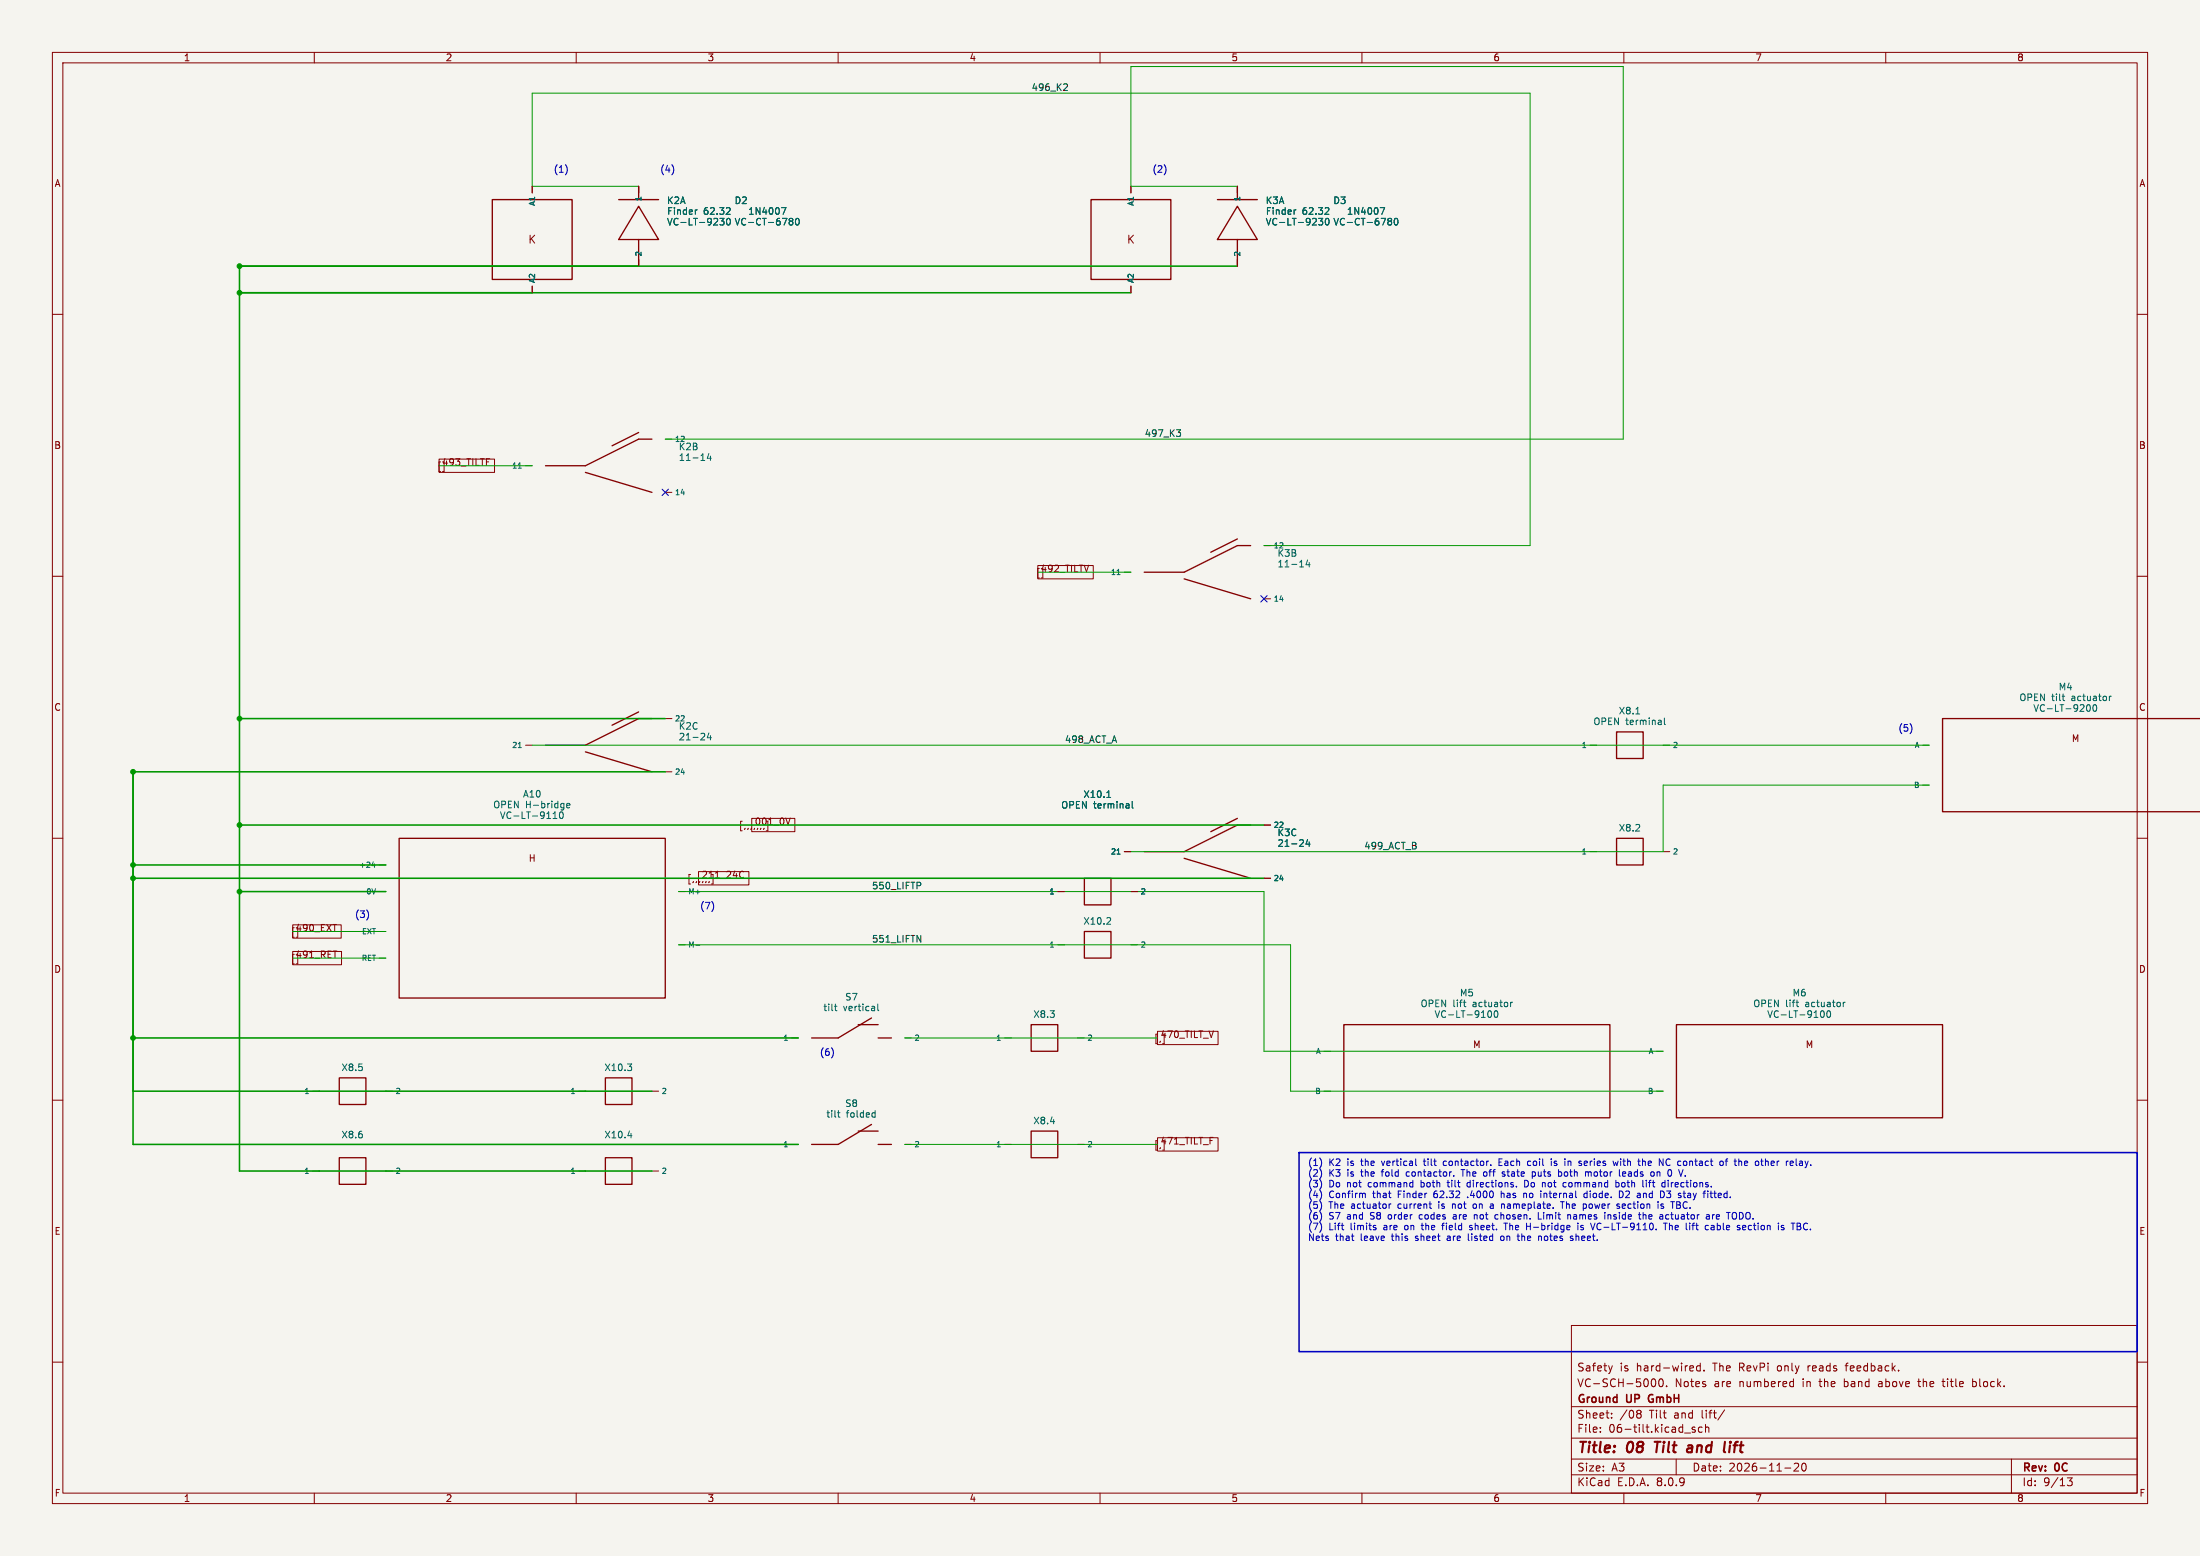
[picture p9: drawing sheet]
<svg xmlns="http://www.w3.org/2000/svg" width="420mm" height="297mm" viewBox="0 0 420 297" stroke-linecap="round" stroke-linejoin="round" font-family="sans-serif">
<path d="M0 0h420v297h-420z" fill="#f5f4ef" stroke="#f5f4ef" stroke-width=".19"/>
<g fill="none" stroke="#840000" stroke-width=".19">
<path d="M10 10h400v277h-400zM12 12h396v273h-396zM60 10v2M110 10v2M160 10v2M210 10v2M260 10v2M310 10v2M360 10v2M101.6 35.6v1.2M121.9 35.6v1.2M215.9 35.6v1.2"/>
<path d="M236.2 35.6v1.2M101.6 54.6v1.3M121.9 49.5v1.3M215.9 54.6v1.3M236.2 49.5v1.3M10 60h2M408 60h2M83.8 87.6h10.6v2.6h-10.6zM100.3 88.9h1.3M127 83.8h1.3M127 94h1.3M10 110h2"/>
<path d="M198.1 107.9h10.6v2.6h-10.6zM214.6 109.2h1.3M241.3 104.1h1.3M241.3 114.3h1.3M408 110h2M127 137.2h1.3M10 160h2M100.3 142.2h1.3M127 147.3h1.3M143.5 156.2h8.2v2.6h-8.2zM146.6 156.8v1.8h-.3M150.9 156.1l-.5 1.3"/>
<path d="M241.3 157.5h1.3M303.5 142.2h1.3M317.5 142.2h1.3M367 142.2h1.3M367 149.9h1.3M408 160h2M55.9 176.5h9.2v2.6h-9.2zM72.4 170.2h1.3M72.4 177.8h1.3M72.4 165.1h1.3M129.5 170.2h1.3M133.3 166.4h9.7v2.5h-9.7z"/>
<path d="M136.1 166.9v1.8h-.3M141.4 166.4h.6M142 167.4l-.6 .1M201.9 170.2h1.3M214.6 162.6h1.3M215.9 170.2h1.3M241.3 167.6h1.3M303.5 162.6h1.3M317.5 162.6h1.3M55.9 181.6h9.3v2.6h-9.3zM72.4 182.9h1.3M129.5 180.3h1.3"/>
<path d="M151.1 198.1h1.3M172.7 198.1h1.3M191.8 198.1h1.2M201.9 180.3h1.3M205.7 198.1h1.3M215.9 180.3h1.3M221 196.8h11.5v2.6h-11.5zM222.2 197.4v1.8h-.3M10 210h2M59.7 208.3h1.3M73.7 208.3h1.2M110.5 208.3h1.3"/>
<path d="M124.5 208.3h1.2M151.1 218.4h1.3M172.7 218.4h1.3M191.8 218.4h1.2M205.7 218.4h1.3M221 217.2h11.5v2.5h-11.5zM222.2 217.7v1.8h-.3M252.7 208.3h1.3M252.7 200.7h1.3M316.2 208.3h1.3M316.2 200.7h1.3M408 210h2"/>
<path d="M59.7 223.5h1.3M73.7 223.5h1.2M110.5 223.5h1.3M124.5 223.5h1.2M300 253h108v32h-108zM10 260h2M300 278.5h108M300 274.5h108M300 268.5h108M305.5 273.2v.2M305.5 272.5v.1M307.7 270.5v.2"/>
<path d="M307.7 269.8v.1M307.8 260.7l-.4 1M312.7 269.2l.5 .1 .1 .2-.3 .3M312.7 269.8h.3M313 269.8l.2 .2 .1 .4-.1 .2-.5 .1M315.4 263.3l.2-.1a.8 .8 0 0 1 .5 .7 .8 .8 0 0 1-.5 .8l-.2-.1M316.8 263.3l.2-.1a.8 .8 0 0 1 .5 .7 .8 .8 0 0 1-.5 .8l-.2-.2-.1-.4zM318.2 264.5v.2M320 278.5v3M321.6 273.5h1.1M323.6 272.5l-.4-.1-.2 .2 .1 .2 .5 .2v.3h-.6M324.6 260.2v1.5"/>
<path d="M324.6 260.8l-.4-.1-.3 .3 .1 .6h.6M324.9 272.5l-.4-.1-.3 .3 .2 .6h.5M325.3 261.5v.2M325.6 272.5l.2-.1 .4 .1v.9M325.6 271.9v1.5M329.2 269.1l-1.3 1.9M341.9 263.7l.5 .1M342.4 264.6l-.5 .1M342.4 263.2v1.5M342.5 279.4l.6-.1 .2 .1 .1 .3-1 1.1h1M344.1 279.4l.2-.1a.8 .8 0 0 1 .5 .7 .8 .8 0 0 1-.5 .8l-.2-.2-.2-.4zM352.2 260.7h.6"/>
<path d="M358.7 264.2v.4M366.1 263.7h.6M366.3 263.2v1.3l.2 .2M370.7 263.7h.6M370.9 263.2v1.3l.4 .2M376.6 264.6h.6M376.6 263.8h.6M376.6 263.2v1.5M384 278.5v6.5M408 260h2M60 285v2M110 285v2"/>
<path d="M160 285v2M210 285v2M260 285v2M300 281.5h108M310 285v2M340.7 280.2h1.2M360 285v2M394.7 282.1h.9l-.5 .6 .4 .1v.6l-.2 .2-.6-.1"/>
</g>
<path d="M315.9 275.2h1.1M316.4 275.2l-.2 2M322.1 277.1h.9M322.3 276h.7M323.1 276.3l-.7 .1-.3 .3M330.3 275.9l-.2 1.3M330.3 275.2v.2" fill="none" stroke="#840000" stroke-width=".4"/>
<path d="M314.8 266.4l-.1 .4 .1 .7" fill="none" stroke="#840000" stroke-width=".3"/>
<g fill="none" stroke="#840000" stroke-width=".25">
<path d="M94 38.1h15.2v15.2h-15.2zM118.1 38.1h7.6M121.9 39.4l3.8 6.3h-7.6zM121.9 35.6v2.5M208.3 38.1h15.2v15.2h-15.2zM232.4 38.1h7.6M236.2 39.4l3.8 6.3h-7.6zM236.2 35.6v2.5M121.9 45.7v5.1M236.2 45.7v5.1M111.8 90.2l12.7 3.8M121.9 82.6l-5.1 2.5"/>
<path d="M124.5 83.8h-2.6l-10.1 5.1h-7.7M226.1 110.5l12.7 3.8M236.2 102.9l-5.1 2.5M238.8 104.1h-2.6l-10.1 5.1h-7.7M121.9 135.9l-5.1 2.5M124.5 137.2h-2.6l-10.1 5h-7.7M308.6 139.7h5.1v5.1h-5.1zM420 137.2h-49.2v17.7h49.2M111.8 143.5l12.7 3.8M236.2 156.2l-5.1 2.6M238.8 157.5h-2.6l-10.1 5.1h-7.7M76.2 160h50.8v30.5h-50.8z"/>
<path d="M207 167.6h5.1v5.1h-5.1zM207 177.8h5.1v5.1h-5.1zM226.1 163.8l12.7 3.8M308.6 160h5.1v5.1h-5.1zM163.8 195.6h3.8M166.4 194.3l-6.4 3.8h-5.1M167.6 198.1h2.6M196.8 195.6h5.1v5.1h-5.1zM256.5 195.6h50.8v17.8h-50.8zM320 195.6h50.8v17.8h-50.8zM64.8 205.7h5v5.1h-5zM115.6 205.7h5v5.1h-5z"/>
<path d="M163.8 215.9h3.8M166.4 214.6l-6.4 3.8h-5.1M167.6 218.4h2.6M196.8 215.9h5.1v5.1h-5.1zM64.8 221h5v5.1h-5zM115.6 221h5v5.1h-5z"/>
</g>
<g fill="none" stroke="#006464" stroke-width=".19">
<path d="M127.7 39.6v1.3M131.1 39.6v1.3M135 39.6l-.3 .1a.86 .86 0 0 0 0 1.2l.4-.1 .1-.4-.3-.3h-.2l-.3 .3M135.6 39.8l.5-.2 .3 .4-.8 .9h.8M137.4 39.6h.8l-.4 .5 .3 .1v.6l-.2 .1-.5-.1M138.7 39.8l.5-.2 .2 .4-.8 .9h.8M143.1 40l.3-.4v1.3M145.1 39.6v1.3l-.7-1.3v1.3M145.9 39.6l-.3 .9h.8M147 39.7l.1-.1a.68 .68 0 0 1 .5 .7 .68 .68 0 0 1-.5 .6 .84 .84 0 0 1-.1-1.2zM148.2 39.8l.1-.2a.68 .68 0 0 1 .5 .7 .68 .68 0 0 1-.5 .6l-.3-.5zM149.2 39.6h.8l-.5 1.3"/>
<path d="M242 39.6v1.3M245.4 39.6v1.3M249.3 39.6l-.3 .1a.86 .86 0 0 0 0 1.2l.4-.1 .1-.4-.3-.3h-.2l-.3 .3M249.9 39.8l.5-.2 .3 .4-.8 .9h.8M251.7 39.6h.8l-.4 .5 .3 .1v.6l-.2 .1-.5-.1M253 39.8l.5-.2 .2 .4-.8 .9h.8M257.4 40l.3-.4v1.3M259.4 39.6v1.3l-.7-1.3v1.3M260.2 39.6l-.3 .9h.8M261.3 39.8l.1-.2a.68 .68 0 0 1 .5 .7 .68 .68 0 0 1-.5 .6l-.3-.5zM262.5 39.8l.1-.2a.68 .68 0 0 1 .5 .7 .68 .68 0 0 1-.5 .6l-.3-.5zM263.5 39.6h.8l-.5 1.3"/>
<path d="M127.5 41.7l.4 1.2 .4-1.2M127.7 40.2h.4M128.8 40.1v.8M129.4 40.2l.1-.1h.3l.1 .8M129.4 40.1v.8M129.4 41.8a.6 .6 0 0 0-.8 .4 .6 .6 0 0 0 .6 .7l.2-.1M130 42.5h1M131.1 40.1h-.4l-.3 .2 .2 .5h.5M131.6 41.7v1.2h.6M131.6 40.5l.6-.1-.1-.3h-.3l-.2 .1 .1 .6h.4M132.4 41.7h.7M132.7 40.1v.8"/>
<path d="M132.8 41.7v1.2M133.1 40.1l-.4 .2M133.6 42.5h.9M135.8 42.2l-.2 .3-.4-.1-.1-.2v-.3l.2-.2h.3l.2 .2a.84 .84 0 0 1-.4 1h-.2M136.3 41.8l.5-.1 .2 .3-.8 .9h.8M136.9 40.8v.1M137.4 41.7h.8l-.4 .5 .4 .1v.5l-.2 .1-.6-.1M138.8 41.8l.2-.1a.68 .68 0 0 1 .4 .6 .68 .68 0 0 1-.4 .6l-.3-.4zM140.4 41.7l.4 1.2 .4-1.2M142.4 41.8a.6 .6 0 0 0-.9 .4 .6 .6 0 0 0 .6 .7l.3-.1M142.9 42.5h1M143.1 40.9h.7"/>
<path d="M145.2 41.8a.6 .6 0 0 0-.8 .4 .6 .6 0 0 0 .6 .7l.2-.1M145.6 41.7h.7M145.9 41.7v1.2M146.2 40.1v.8M146.7 42.5h1M148.8 41.7h-.3a.86 .86 0 0 0 0 1.2l.4-.1v-.4l-.2-.2h-.2l-.3 .2M149.4 41.7h.8l-.5 1.2M150.9 42.2l-.3 .3 .1 .3 .2 .1h.3l.2-.2v-.2l-.3-.3M150.9 42.2l-.3-.2 .3-.3h.2l.3 .2-.3 .3M150.9 42.2h.2M152 41.7h.2a.68 .68 0 0 1 .4 .6 .68 .68 0 0 1-.4 .6 .84 .84 0 0 1-.2-1.2zM241.8 41.7l.4 1.2 .4-1.2"/>
<path d="M242 40.2h.4M243.1 40.1v.8M243.7 40.1v.8M243.7 40.2l.1-.1h.3l.1 .8M243.7 41.8a.6 .6 0 0 0-.8 .4 .6 .6 0 0 0 .6 .7l.2-.1M244.3 42.5h1M245.4 40.1h-.4l-.3 .2 .2 .5h.5M245.9 41.7v1.2h.6M245.9 40.5l.6-.1-.1-.3h-.3l-.2 .1 .1 .6h.4M246.7 41.7h.7M247 40.1v.8M247.1 41.7v1.2"/>
<path d="M247.4 40.1l-.4 .2M247.9 42.5h.9M250.1 42.2l-.2 .3h-.3l-.2-.3v-.3l.2-.2h.3l.2 .2a.84 .84 0 0 1-.4 1h-.2M250.6 41.8l.5-.1 .2 .3-.8 .9h.8M251.2 40.8v.1M251.7 41.7h.8l-.4 .5 .4 .1v.5l-.2 .1-.6-.1M253.1 41.8l.2-.1a.68 .68 0 0 1 .4 .6 .68 .68 0 0 1-.4 .6l-.3-.4zM254.7 41.7l.4 1.2 .4-1.2M256.7 41.8a.6 .6 0 0 0-.9 .4 .6 .6 0 0 0 .6 .7l.3-.1M257.2 42.5h1M257.4 40.9h.7M259.5 41.8a.6 .6 0 0 0-.8 .4 .6 .6 0 0 0 .6 .7l.2-.1"/>
<path d="M259.9 41.7h.7M260.2 41.7v1.2M260.5 40.1v.8M261 42.5h1M263.1 41.7h-.3a.86 .86 0 0 0 0 1.2l.4-.1v-.4l-.2-.2h-.2l-.3 .2M263.7 41.7h.8l-.5 1.2M265.2 42.2l-.3 .3 .1 .3 .2 .1h.3l.2-.2v-.2l-.3-.3M265.2 42.2l-.3-.2 .3-.3h.2l.3 .2-.3 .3M265.2 42.2h.2M266.3 41.8l.2-.1a.68 .68 0 0 1 .4 .6 .68 .68 0 0 1-.4 .6l-.3-.4zM98.9 89.4h.6M135.3 86.6l-.3 .9h.8"/>
<path d="M135.6 87v.9M213.2 109.7h.6M249.6 106.9l-.3 .9h.8M249.9 107.4v.8M135.3 139.9l-.3 .9h.8M312.3 136.3h.7M317.1 137.5v.8M317.1 138.3h-.1M317.1 137.8h-.1M317.7 137v1.1l.2 .2M385.8 133.3v-.4a.42 .42 0 0 1 .4-.5 .42 .42 0 0 1 .4 .5v.4M387.1 133.1h.6l.2-.2-.1-.3-.7-.1v1.2"/>
<path d="M388.3 134.5l.4 1.3 .4-1.3M388.4 133.1h.4M389 132.5h-.6v1.2h.6M390.3 132.5v1.2l-.7-1.2v1.2M390.3 134.6a.6 .6 0 0 0-.8 .5 .6 .6 0 0 0 .5 .7l.3-.1M390.8 135.3h1M391.7 132.9h.5M391.9 132.5v1.1l.3 .1M392.4 134.5v1.3h.6M392.6 132.9v.8M393.2 132.5v1.1l.2 .1M393.3 134.5h.7"/>
<path d="M393.6 134.5v1.3M393.7 132.9h.5M393.9 132.5v1.1l.3 .1M394.4 135.3h1M395.5 132.9h.5l.1 .8M396.1 133.2l-.4 .1-.2 .1 .2 .3h.4M396.6 135.1l-.2 .2-.4-.1-.1-.1v-.3l.3-.3h.2l.2 .3a.84 .84 0 0 1-.3 1h-.3M397.1 134.6l.5-.1 .2 .4-.7 .9h.7M397.2 132.9h-.3l-.3 .2 .2 .6h.4M397.6 132.9h.5M397.8 132.5v1.1l.3 .1M398.5 132.9l.1 .8h.3l.2-.1"/>
<path d="M398.5 134.6l.1-.1a.68 .68 0 0 1 .5 .6 .68 .68 0 0 1-.5 .7 .84 .84 0 0 1-.1-1.2zM399.1 132.9v.8M399.7 132.9h.4l.1 .8M399.7 134.6l.1-.1a.68 .68 0 0 1 .5 .6 .68 .68 0 0 1-.5 .7l-.3-.5zM400.2 133.2l-.4 .1-.2 .1 .2 .3h.4M400.6 132.9h.5M400.8 132.5v1.1l.3 .1M401.5 133l.2-.1 .4 .1v.5l-.1 .2h-.3l-.2-.1zM402.7 132.9v.8M403 132.9l-.3 .2M94.6 153l.1-.1a.43 .43 0 0 1 .5 .4v.5a.42 .42 0 0 1-.4 .4 .42 .42 0 0 1-.4-.4zM95.6 155l.4 1.2 .4-1.2"/>
<path d="M95.8 153.6l.6-.1 .1-.2v-.3l-.7-.1v1.3M97.1 153.5h.4M97.5 155.1a.6 .6 0 0 0-.8 .4 .6 .6 0 0 0 .6 .7l.2-.1M97.7 152.9h-.6v1.3h.6M98.1 155.8h1M98.9 152.9v1.3l-.7-1.3v1.3M98.9 142.7h.6M99.7 155v1.2h.6M100.5 153.5h.7M100.5 152.9v1.3M100.5 155h.7M100.9 155v1.2"/>
<path d="M101.2 152.9v1.3M101.7 155.8h.9M101.8 153.7h1M103.4 153.4l.4-.1 .2 .3-.1 .5h-.5M103.4 152.9v1.3M103.9 155.5l-.2 .3-.4-.1-.1-.2v-.3l.2-.2h.3l.2 .2a.84 .84 0 0 1-.4 1h-.2M104.4 156.2h.7M104.4 155.3l.3-.3v1.2M104.6 153.3v.9M104.9 153.3l-.3 .3M105.3 152.9v.1M105.3 153.3v.9"/>
<path d="M105.6 156.2h.7M105.6 155.3l.4-.3v1.2M106.5 153.4l-.4-.1-.2 .3 .1 .5h.5M106.5 152.9v1.3M106.9 155.1l.2-.1a.68 .68 0 0 1 .4 .6 .68 .68 0 0 1-.4 .6l-.3-.4zM107.6 153.4l-.3-.1-.3 .3 .2 .5h.4M107.6 153.3v1.1l-.2 .2h-.3M108.2 153.8l.6-.2-.1-.2-.3-.1-.2 .2 .1 .6h.4M135.6 140.4v.8M211.3 152.2h.7M211.5 151.1l.2-.2v1.3M215.5 153.5v.8"/>
<path d="M215.5 154.2l-.1 .1M215.5 153.7l-.1 .1M216.1 153v1.1l.2 .2M71 165.2h.6M71.5 164.9v.7M211.8 175.1l.2 .3v.3l-.8 .7h.8M213.2 163h.6M249.6 160.2l-.3 .9h.8M249.9 160.7v.9M132.8 180.4h.8M159.3 192.1h.5M159.5 191.7v1l.3 .2"/>
<path d="M167.6 191.7v1l.2 .2M271.4 191.7v-.4a.42 .42 0 0 1 .5-.4 .42 .42 0 0 1 .4 .4v.4M272.8 191.5h.6l.2-.2-.1-.3-.7-.1v1.3M274 192.9l.4 1.3 .4-1.3M274.1 191.5h.4M274.7 190.9h-.6v1.3h.6M276 193a.6 .6 0 0 0-.9 .5 .6 .6 0 0 0 .6 .7l.3-.1M276 190.9v1.3l-.7-1.3v1.3M276.5 193.7h1M277.6 190.9v1.1l.1 .2M278.1 192.9v1.3h.6M278.2 191.3v.9"/>
<path d="M278.6 191.3h.5M278.9 190.9l-.1 1.3M278.9 192.9h.8M279.3 192.9v1.3M279.4 191.3h.4M279.5 190.9v1.1l.3 .2M280.1 193.7h1M281.2 191.4h.5l.1 .8M281.8 191.6l-.4 .1-.2 .2 .2 .3 .4-.1M282.3 193.5l-.2 .2h-.3l-.2-.2v-.3l.2-.3h.3l.2 .3a.84 .84 0 0 1-.3 1h-.3M282.8 194.2h.7M282.8 193.3l.4-.4v1.3"/>
<path d="M282.9 191.4l-.3-.1-.3 .2 .1 .6h.5M283.3 191.3h.5M283.5 190.9v1.1l.3 .2M284.1 193l.2-.1a.68 .68 0 0 1 .5 .7 .68 .68 0 0 1-.5 .6l-.3-.5zM284.2 191.3l.1 .8 .3 .1 .1-.2M284.7 191.3v.9M285.4 191.4h.4l.1 .8M285.4 193l.1-.1a.68 .68 0 0 1 .5 .7 .68 .68 0 0 1-.5 .6l-.3-.5zM285.9 191.6l-.4 .1-.2 .2 .2 .3 .4-.1M286.3 191.3h.5M286.5 190.9v1.1l.3 .2M287.2 191.4l.2-.1 .4 .1v.5l-.1 .2-.3 .1-.2-.2z"/>
<path d="M288.4 191.3v.9M288.7 191.3l-.3 .2M335 191.7v-.4a.42 .42 0 0 1 .4-.4 .42 .42 0 0 1 .4 .4v.4M336.3 191.5h.6l.2-.2-.1-.3-.7-.1v1.3M337.5 192.9l.4 1.3 .4-1.3M337.6 191.5h.4M338.2 190.9h-.6v1.3h.6M339.5 193a.6 .6 0 0 0-.8 .5 .6 .6 0 0 0 .5 .7l.3-.1M339.5 190.9v1.3l-.7-1.3v1.3M340 193.7h1M341.1 190.9v1.1l.1 .2M341.6 192.9v1.3h.6"/>
<path d="M341.7 191.3v.9M342.1 191.3h.5M342.4 190.9l-.1 1.3M342.5 192.9h.7M342.8 192.9v1.3M342.9 191.3h.5M343.1 190.9v1.1l.3 .2M343.6 193.7h1M344.7 191.4h.5l.1 .8M345.3 191.6l-.4 .1-.2 .2 .2 .3 .4-.1M345.8 193.5l-.2 .2h-.4l-.1-.2v-.3l.3-.3h.2l.2 .3a.84 .84 0 0 1-.3 1h-.3M346.3 194.2h.7"/>
<path d="M346.3 193.3l.4-.4v1.3M346.4 191.4l-.3-.1-.3 .2 .2 .6h.4M346.8 191.3h.5M347 190.9v1.1l.3 .2M347.7 191.3l.1 .8 .3 .1 .2-.2M347.7 193l.1-.1a.68 .68 0 0 1 .5 .7 .68 .68 0 0 1-.5 .6 .84 .84 0 0 1-.1-1.2zM348.3 191.3v.9M348.9 191.4h.4l.1 .8M348.9 193l.1-.1a.68 .68 0 0 1 .5 .7 .68 .68 0 0 1-.5 .6l-.3-.5zM349.4 191.6l-.4 .1-.2 .2 .2 .3 .4-.1M349.8 191.3h.5M350 190.9v1.1l.3 .2"/>
<path d="M350.7 191.4l.2-.1 .4 .1v.5l-.1 .2-.3 .1-.2-.2zM351.9 191.3v.9M352.2 191.3l-.3 .2M119.8 203.1h.8l-.4 .5M119.9 216.8h.7M120.3 203.6l.3 .2v.3l-.3 .3M159.9 212.4h.5M160.1 212v1.1l.3 .1M166.7 212.4l.4 .1M167.1 213.2h-.4M167.1 212v1.2"/>
</g>
<path d="M203.2 16l.5 .1 .1 .3-.8 .9h.8M224.6 82h.8l-.4 .5 .3 .1 .1 .5-.3 .2h-.3M175.1 178.6l.7 1.2v-1.2M175.5 168.4l.3 .2-.1 .3-.2 .2" fill="none" stroke="#0f0f0f" stroke-width=".19"/>
<g fill="none" stroke="#0000c2" stroke-width=".19">
<path d="M108.2 32v.8M128.6 32v.8M222.5 32v.8M364.9 138.7v.8M70.3 174.2v.9M136.2 172.6v.8M159 200.5v.9M252.2 221.6v.8M252.2 223.6v.9M252.2 225.7v.8M252.2 227.7v.8M252.2 229.7v.9"/>
<path d="M252.2 231.8v.8M252.2 233.8v.9M260.3 227.8l.3 .1v.7M262.3 234.3l.3 .1 .1 .2-.4 .1M262.3 233.9l.3 .1M265.2 229.8v.9M265.5 229.8l-.3 .2M268.7 223.7l-.3 .2v.4l.3 .2M270.3 222.4l.1 .1M271.2 231.8l-.3 .3v.4l.3 .2M271.3 233.9h.5M271.5 233.5v1.2"/>
<path d="M271.7 221.6h.5M271.9 221.2l.1 1.2M272.8 229.8h.5M273.2 230.7h.1M275.2 233.9h.5M275.4 233.7v1M276 221.6l-.4 .1-.1 .2 .1 .5 .4 .1M276.2 225.7h.5M276.4 225.3l.1 1.2M276.4 235.9l-.1 .1M276.4 236.3l-.2 .2 .2 .3M277.3 229.8v.9"/>
<path d="M277.5 229.8l-.2 .1M277.5 224.4v.1M277.8 231.8l-.3 .1M277.9 232.2h-.3l-.2 .2 .1 .2 .4 .1M279.3 223.2v1.3M280.2 228.5v.1M280.3 235.5v1.1l.2 .2M280.5 225.7l-.3 .1-.1 .2v.4l.4 .2M281 234l-.3-.1-.2 .2 .6 .4M281.1 234.6l-.2 .1h-.4M281.4 232l.4-.2 .2 .2M281.4 231.8v.9"/>
<path d="M281.6 229.8l-.3 .1-.1 .1 .1 .5 .3 .2M283.4 223.7h.3M283.7 224.5h-.3M284.5 229.9h.5M284.5 230.6h.6M284.6 222.4v.1M285.1 230.1l-.6 .1M285.5 231.9h.5M285.5 232.6h.5M286.2 221.8h.4M286.6 227.3v1.3M286.8 221.2h-.6v1.3h.6"/>
<path d="M286.8 223.7h.5M286.8 224l.5 .2v.1l-.2 .2h-.3M287 227.8l-.4 .1M287 229.8l.2 .2v.7M287 236l-.3-.1-.2 .3v.5l.2 .1 .3-.1M287.4 233.5v1.2M289.5 226.4v.2M289.6 235.9h.5M289.8 235.5v1.1M290 236.8h.1M290.9 227.9l.3-.1 .2 .1M290.9 227.8v.8"/>
<path d="M291.1 225.3v1.3l.6-.2M291.4 234.1h.8M291.7 222.4l.2 .1 .3-.1M292.2 233.5v1.2M292.2 221.7l-.3-.1-.2 .1M292.5 223.7h.4l.2 .2-.1 .6h-.5M292.5 223.7v1.2M293.7 231.4v1.3h.6M294.3 236.1v.7M294.8 227.8v.8M294.9 227.8l-.1 .1M295 225.9v.7"/>
<path d="M296.1 221.2v.1M296.1 221.6v.9M296.7 222.4h.5M297.2 221.7l-.3-.1-.2 .2 .1 .2 .4 .1M297.7 223.7h.3l.1 .2v.5l-.4 .1M298.3 229.4v1.3M298.6 225.7l.4 .1M298.7 223.8v.6M299 226.5l-.4 .1M299.4 231.9h.4v.8M299.4 221.7l.3-.1 .2 .2M300 236.4h.3v.2l-.4 .2"/>
<path d="M300.1 235.9l.2 .1M300.4 232.3v.3M300.9 235.5v1.3M300.9 236v.1M301.2 233.9v.8M302.3 234l-.3-.1-.2 .2v.2l.5 .1v.3h-.5M302.9 221.6l-.5 .2 .1 .6 .4 .1M303 227.8h-.4l-.2 .2 .1 .5h.5M303 227.3v1.3M303 223.7l.2 .2M303 221.9l-.6 .1M303.2 223.9l.2-.2h.3l.1 .8"/>
<path d="M303.2 223.9v.6M303.4 229.9v.6M305 233.7l-.1 .5 .2 .5M307 231.8v.9M307.5 232v.7M308.5 225.8l.3-.1 .3 .3-.1 .5h-.5M308.5 225.3v1.3M308.9 221.6l-.2 .9-.3-.6M309.4 221.2v.1M309.4 221.6v.9M309.6 225.8v.6M309.6 227.4l-.5-.1v1.3a.66 .66 0 0 0 .7-.3 .66 .66 0 0 0 0-.8"/>
<path d="M309.8 224.1l.6-.1-.1-.3h-.4l-.1 .2v.6h.5M310.1 229.8l-.4 .2 .1 .6 .3 .1M310.3 230.1l-.6 .1M311 227.9l-.7 .7h.8M313.7 232l.2-.2 .3 .1v.8M313.7 231.4v1.3M313.7 227.8v.8M313.7 221.6l.4 .2v.7M313.9 227.8l-.2 .1M314.3 225.7v.9M314.7 225.7h.5M314.9 225.5v1.1"/>
<path d="M316.3 223.8l.4-.1 .2 .2M316.3 223.7v.8M317.6 229.9l-.3-.1-.2 .2v.2l.5 .1v.3h-.5M317.6 233.5h.7M317.7 225.7l.2 .1M317.9 225.3v1.3M317.9 226.5l-.2 .1M317.9 233.5v1.2M318 232.5l.2 .2 .4-.1M318 221.9l.3 .5h.5M318.2 228.5l.5 .1M318.2 227.3h.7l-.4 .5h.2"/>
<path d="M318.5 225.7v.9M318.6 231.9l-.4-.1-.2 .3M318.7 233.5v1.2M318.8 221.3h-.5l-.3 .4M318.8 223.2l-.3 .2M319.2 234l-.3-.1-.2 .1M320.1 230h.4M320.5 230l.3 .2M320.8 229.6l-.3 .4M320.8 230.4l-.2 .3h-.5M323 233.9h.5M325.9 231.8l.4 .1v.8"/>
<path d="M326.3 232.6l-.4 .1M326.3 232.2h-.4M326.4 227.8h.5M326.6 227.3v1.1l.3 .2M326.7 234h.5v.7M326.9 231.8v.9M327.2 234.2l-.4 .1-.2 .1 .2 .3h.4M327.3 231.8l-.4 .3M327.7 231.9v.7M328.3 232.2l-.6 .1M329.3 221.6h.5M329.6 231.4h.7"/>
<path d="M329.8 221.2l-.3 .2v1.1M330 231.4v1.3M330.7 231.6l.3-.2a.43 .43 0 0 1 .5 .4v.7l-.3 .2M332.7 234.7h.5M332.7 234l.4-.1 .2 .3-.6 .1M333.2 221.6l.4 .1v.2l-.6 .1M333.6 222.4l-.4 .1M333.8 234v.6M337.2 221.6l.4 .2v.7M340.4 234.3l.2 .2-.2 .2M340.4 233.9l.1 .1M343 222.4l.1 .1"/>
<path d="M343.6 221.7h.4M344.1 221.9l-.4 .1-.2 .2 .2 .3 .4-.1M344.7 233.5a.68 .68 0 0 0-.4 .6 .68 .68 0 0 0 .4 .6"/>
</g>
<path d="M248 220h160v38h-160z" fill="none" stroke="#0000c2" stroke-width=".3"/>
<path d="M45.7 55.9h170.2M236.2 50.8h-190.5v172.7h78.8M45.7 137.2h81.3M45.7 157.5h195.6M127 147.3h-101.6v71.1h127M25.4 165.1h48.3M25.4 167.6h215.9M45.7 170.2h28M25.4 198.1h127M25.4 208.3h99.1" fill="none" stroke="#009600" stroke-width=".3"/>
<path d="M121.9 35.6h-20.3v-17.8h190.5v86.3h-50.8M236.2 35.6h-20.3v-22.9h94v71.1h-182.9M83.8 88.9h17.8M198.1 109.2h17.8M101.6 142.2h266.7M368.3 149.9h-50.8v12.7h-101.6M55.9 177.8h17.8M129.5 170.2h111.8v30.5h76.2M55.9 182.9h17.8M129.5 180.3h116.9v28h71.1M172.7 198.1h48.3M172.7 218.4h48.3" fill="none" stroke="#009600" stroke-width=".19"/>
<path d="M126.4 93.4l1.2 1.2M127.6 93.4l-1.2 1.2M240.7 113.7l1.2 1.2M241.9 113.7l-1.2 1.2" fill="none" stroke="#000084" stroke-width=".19"/>
<g fill="#009600" stroke="#009600" stroke-width=".19">
<circle cx="45.7" cy="50.8" r=".46"/>
<circle cx="45.7" cy="55.9" r=".46"/>
<circle cx="25.4" cy="198.1" r=".46"/>
<circle cx="45.7" cy="170.2" r=".46"/>
<circle cx="45.7" cy="157.5" r=".46"/>
<circle cx="45.7" cy="137.2" r=".46"/>
<circle cx="25.4" cy="147.3" r=".46"/>
<circle cx="25.4" cy="167.6" r=".46"/>
<circle cx="25.4" cy="165.1" r=".46"/>
</g>
<g font-size="2.8" fill="#840000">
<text x="301" y="277.9">Title:</text>
<text x="310.6" y="277.9">08</text>
<text x="316.8" y="277.9">Tilt</text>
<text x="323.8" y="277.9">and</text>
<text x="331.5" y="277.9">lift</text>
</g>
<g font-size="2.1" fill="#840000">
<text x="100.7" y="46.8">K</text>
<text x="215" y="46.8">K</text>
<text x="301" y="262">Safety</text>
<text x="309.2" y="262">is</text>
<text x="312.4" y="262">hard-wired.</text>
<text x="327.2" y="262">The</text>
<text x="332.3" y="262">RevPi</text>
<text x="339.7" y="262">only</text>
<text x="345.6" y="262">reads</text>
<text x="353.1" y="262">feedback.</text>
<text x="301" y="268.2">Ground</text>
<text x="301" y="265">VC-SCH-5000.</text>
<text x="310.6" y="268.2">UP</text>
<text x="315.4" y="268.2">GmbH</text>
<text x="319.7" y="265">Notes</text>
<text x="327.3" y="265">are</text>
<text x="332.2" y="265">numbered</text>
<text x="344.4" y="265">in</text>
<text x="347.8" y="265">the</text>
<text x="352.6" y="265">band</text>
<text x="359.3" y="265">above</text>
<text x="367.1" y="265">the</text>
<text x="371.9" y="265">title</text>
<text x="377.7" y="265">block.</text>
<text x="301" y="273.7">File:</text>
<text x="301" y="271">Sheet:</text>
<text x="307.1" y="273.7">06-tilt.kicad_sch</text>
<text x="309.2" y="271">/08</text>
<text x="314.9" y="271">Tilt</text>
<text x="319.7" y="271">and</text>
<text x="325.1" y="271">lift/</text>
<text x="301" y="281.1">Size:</text>
<text x="307.6" y="281.1">A3</text>
<text x="323" y="281.1">Date:</text>
<text x="330" y="281.1">2026-11-20</text>
<text x="386" y="281.3">Rev:</text>
<text x="392.4" y="281.3">0C</text>
<text x="301" y="283.9">KiCad</text>
<text x="308.7" y="283.9">E.D.A.</text>
<text x="316.3" y="283.9">8.0.9</text>
<text x="386" y="283.9">Id:</text>
<text x="390.1" y="283.9">9/13</text>
</g>
<g font-size="1.8" fill="#840000">
<text x="35" y="11.9">1</text>
<text x="85" y="11.9">2</text>
<text x="135" y="11.9">3</text>
<text x="185" y="11.9">4</text>
<text x="235" y="11.9">5</text>
<text x="285" y="11.9">6</text>
<text x="335" y="11.9">7</text>
<text x="385" y="11.9">8</text>
<text x="10.3" y="35.9">A</text>
<text x="408.3" y="35.9">A</text>
<text x="10.3" y="85.9">B</text>
<text x="83.3" y="89.9">[]</text>
<text x="84.3" y="89">493_TILTF</text>
<text x="408.2" y="85.9">B</text>
<text x="197.6" y="110.2">[]</text>
<text x="198.6" y="109.3">492_TILTV</text>
<text x="10.3" y="135.9">C</text>
<text x="408.2" y="135.9">C</text>
<text x="395.4" y="141.8">M</text>
<text x="140.9" y="158.4">[,,,,,,,]</text>
<text x="144" y="157.6">001_0V</text>
<text x="100.8" y="164.7">H</text>
<text x="133.8" y="167.7">211_24C</text>
<text x="131.1" y="168.6">[,,,,,,]</text>
<text x="55.4" y="178.8">[]</text>
<text x="56.4" y="177.9">490_EXT</text>
<text x="10.3" y="185.9">D</text>
<text x="55.4" y="183.8">[]</text>
<text x="56.4" y="183">491_RET</text>
<text x="408.2" y="185.9">D</text>
<text x="220.2" y="199.1">[,]</text>
<text x="221.5" y="198.2">470_TILT_V</text>
<text x="281.1" y="200.3">M</text>
<text x="344.6" y="200.3">M</text>
<text x="220.2" y="219.4">[,]</text>
<text x="221.5" y="218.5">471_TILT_F</text>
<text x="10.3" y="235.9">E</text>
<text x="408.3" y="235.9">E</text>
<text x="10.3" y="285.9">F</text>
<text x="35" y="286.9">1</text>
<text x="85" y="286.9">2</text>
<text x="135" y="286.9">3</text>
<text x="185" y="286.9">4</text>
<text x="235" y="286.9">5</text>
<text x="285" y="286.9">6</text>
<text x="335" y="286.9">7</text>
<text x="385" y="286.9">8</text>
<text x="408.3" y="285.9">F</text>
</g>
<g font-size="1.8" fill="#0f0f0f">
<text x="196.8" y="17.4">496_K2</text>
<text x="218.4" y="83.5">497_K3</text>
<text x="203.2" y="141.9">498_ACT_A</text>
<text x="260.3" y="162.2">499_ACT_B</text>
<text x="166.4" y="169.8">550_LIFTP</text>
<text x="166.4" y="180">551_LIFTN</text>
</g>
<g font-size="1.8" fill="#0000c2">
<text x="105.6" y="33.2">(1)</text>
<text x="125.9" y="33.2">(4)</text>
<text x="219.9" y="33.2">(2)</text>
<text x="362.3" y="139.9">(5)</text>
<text x="133.5" y="173.8">(7)</text>
<text x="67.7" y="175.4">(3)</text>
<text x="156.4" y="201.7">(6)</text>
<text x="249.6" y="222.9">(1)</text>
<text x="249.6" y="224.9">(2)</text>
<text x="249.6" y="227">(3)</text>
<text x="253.7" y="222.9">K2</text>
<text x="253.7" y="224.9">K3</text>
<text x="253.7" y="227">Do</text>
<text x="257.3" y="227">not</text>
<text x="257.3" y="222.9">is</text>
<text x="257.3" y="224.9">is</text>
<text x="260.1" y="222.9">the</text>
<text x="260.1" y="224.9">the</text>
<text x="261.5" y="227">command</text>
<text x="264.3" y="222.9">vertical</text>
<text x="264.3" y="224.9">fold</text>
<text x="269.1" y="224.9">contactor.</text>
<text x="271.7" y="227">both</text>
<text x="272.5" y="222.9">tilt</text>
<text x="276.4" y="222.9">contactor.</text>
<text x="277" y="227">tilt</text>
<text x="279.9" y="224.9">The</text>
<text x="280.9" y="227">directions.</text>
<text x="284.3" y="224.9">off</text>
<text x="287.2" y="222.9">Each</text>
<text x="288.1" y="224.9">state</text>
<text x="292.1" y="227">Do</text>
<text x="292.9" y="222.9">coil</text>
<text x="293.9" y="224.9">puts</text>
<text x="295.7" y="227">not</text>
<text x="297.6" y="222.9">is</text>
<text x="299.2" y="224.9">both</text>
<text x="299.9" y="227">command</text>
<text x="300.4" y="222.9">in</text>
<text x="303.3" y="222.9">series</text>
<text x="304.5" y="224.9">motor</text>
<text x="310.1" y="222.9">with</text>
<text x="310.1" y="227">both</text>
<text x="311.2" y="224.9">leads</text>
<text x="315.1" y="222.9">the</text>
<text x="315.5" y="227">lift</text>
<text x="317.4" y="224.9">on</text>
<text x="319.2" y="222.9">NC contact</text>
<text x="319.3" y="227">directions.</text>
<text x="320.9" y="224.9">0</text>
<text x="331.2" y="222.9">of</text>
<text x="334.3" y="222.9">the</text>
<text x="338.4" y="222.9">other</text>
<text x="344.5" y="222.9">relay.</text>
<text x="249.6" y="229">(4)</text>
<text x="249.6" y="231.1">(5)</text>
<text x="249.6" y="233.1">(6)</text>
<text x="253.7" y="229">Confirm</text>
<text x="253.7" y="231.1">The</text>
<text x="253.7" y="233.1">S7</text>
<text x="257.3" y="233.1">and</text>
<text x="258" y="231.1">actuator</text>
<text x="261.9" y="233.1">S8</text>
<text x="262.2" y="229">that</text>
<text x="265.5" y="233.1">order</text>
<text x="267.1" y="229">Finder</text>
<text x="267.1" y="231.1">current</text>
<text x="271.6" y="233.1">codes</text>
<text x="274.2" y="229">62.32</text>
<text x="275.1" y="231.1">is</text>
<text x="277.9" y="231.1">not</text>
<text x="278.3" y="233.1">are</text>
<text x="280.8" y="229">.4000</text>
<text x="282.1" y="231.1">on</text>
<text x="282.5" y="233.1">not</text>
<text x="285.6" y="231.1">a</text>
<text x="286.7" y="233.1">chosen.</text>
<text x="287.4" y="229">has</text>
<text x="287.9" y="231.1">nameplate.</text>
<text x="291.9" y="229">no</text>
<text x="295.1" y="233.1">Limit</text>
<text x="295.4" y="229">internal</text>
<text x="299.5" y="231.1">The</text>
<text x="300.9" y="233.1">names</text>
<text x="303.9" y="229">diode.</text>
<text x="303.9" y="231.1">power</text>
<text x="308.2" y="233.1">inside</text>
<text x="310.6" y="231.1">section</text>
<text x="310.8" y="229">D2</text>
<text x="314.4" y="229">and</text>
<text x="315" y="233.1">the</text>
<text x="318.6" y="231.1">is</text>
<text x="319" y="229">D3</text>
<text x="319.1" y="233.1">actuator</text>
<text x="321.4" y="231.1">TBC.</text>
<text x="322.7" y="229">stay</text>
<text x="327.7" y="229">fitted.</text>
<text x="328.2" y="233.1">are</text>
<text x="332.4" y="233.1">TODO.</text>
<text x="249.6" y="235.1">(7)</text>
<text x="249.6" y="237.2">Nets</text>
<text x="253.7" y="235.1">Lift</text>
<text x="254.9" y="237.2">that</text>
<text x="257.9" y="235.1">limits</text>
<text x="259.9" y="237.2">leave</text>
<text x="264.4" y="235.1">are</text>
<text x="266" y="237.2">this</text>
<text x="268.6" y="235.1">on</text>
<text x="270.7" y="237.2">sheet</text>
<text x="272.1" y="235.1">the</text>
<text x="276.2" y="235.1">field</text>
<text x="276.9" y="237.2">are</text>
<text x="281.1" y="237.2">listed</text>
<text x="281.6" y="235.1">sheet.</text>
<text x="287.5" y="237.2">on</text>
<text x="288.5" y="235.1">The</text>
<text x="291" y="237.2">the</text>
<text x="292.9" y="235.1">H-bridge</text>
<text x="295.2" y="237.2">notes</text>
<text x="301.5" y="237.2">sheet.</text>
<text x="302.9" y="235.1">is</text>
<text x="305.7" y="235.1">VC-LT-9110.</text>
<text x="319.8" y="235.1">The</text>
<text x="324.1" y="235.1">lift</text>
<text x="328" y="235.1">cable</text>
<text x="334.4" y="235.1">section</text>
<text x="342.4" y="235.1">is</text>
<text x="345.2" y="235.1">TBC.</text>
</g>
<g font-size="1.8" fill="#006464">
<text x="127.2" y="39.1">K2A</text>
<text x="140.1" y="39.1">D2</text>
<text x="241.5" y="39.1">K3A</text>
<text x="254.4" y="39.1">D3</text>
<text x="129.5" y="86.1">K2B</text>
<text x="129.5" y="88.2">11-14</text>
<text x="243.8" y="106.5">K3B</text>
<text x="243.8" y="108.5">11-14</text>
<text x="392.9" y="132">M4</text>
<text x="308.9" y="136.6">X8.1</text>
<text x="378.7" y="135">OPEN tilt</text>
<text x="129.5" y="139.5">K2C</text>
<text x="129.5" y="141.5">21-24</text>
<text x="304.1" y="138.6">OPEN terminal</text>
<text x="99.7" y="152.4">A10</text>
<text x="202.5" y="154.5">OPEN terminal</text>
<text x="206.7" y="152.5">X10.1</text>
<text x="243.8" y="159.8">K3C</text>
<text x="243.8" y="161.8">21-24</text>
<text x="308.9" y="158.9">X8.2</text>
<text x="206.7" y="176.7">X10.2</text>
<text x="161.2" y="191.2">S7</text>
<text x="278.6" y="190.4">M5</text>
<text x="342.1" y="190.4">M6</text>
<text x="157.1" y="193.2">tilt</text>
<text x="161" y="193.2">vertical</text>
<text x="197.2" y="194.5">X8.3</text>
<text x="264.4" y="193.5">OPEN lift</text>
<text x="327.9" y="193.5">OPEN lift</text>
<text x="65.1" y="204.6">X8.5</text>
<text x="115.3" y="204.6">X10.3</text>
<text x="157.7" y="213.5">tilt</text>
<text x="161.2" y="211.5">S8</text>
<text x="161.5" y="213.5">folded</text>
<text x="197.2" y="214.8">X8.4</text>
<text x="65.1" y="217.5">X8.6</text>
<text x="115.3" y="217.5">X10.4</text>
</g>
<g font-size="1.4" fill="#006464">
<text x="102.3" y="39.4" transform="rotate(-90 102.3 39.4)">A1</text>
<text x="122.7" y="38.6" transform="rotate(-90 122.7 38.6)">1</text>
<text x="216.6" y="39.4" transform="rotate(-90 216.6 39.4)">A1</text>
<text x="237" y="38.6" transform="rotate(-90 237 38.6)">1</text>
<text x="122.7" y="49" transform="rotate(-90 122.7 49)">2</text>
<text x="237" y="49" transform="rotate(-90 237 49)">2</text>
<text x="102.3" y="54.1" transform="rotate(-90 102.3 54.1)">A2</text>
<text x="216.6" y="54.1" transform="rotate(-90 216.6 54.1)">A2</text>
<text x="97.6" y="89.6">11</text>
<text x="128.8" y="84.6">12</text>
<text x="128.8" y="94.7">14</text>
<text x="243.1" y="104.9">12</text>
<text x="211.9" y="110">11</text>
<text x="243.1" y="115">14</text>
<text x="128.8" y="137.9">22</text>
<text x="97.6" y="143">21</text>
<text x="301.8" y="143">1</text>
<text x="319.3" y="143">2</text>
<text x="365.4" y="143">A</text>
<text x="128.8" y="148.1">24</text>
<text x="365.3" y="150.6">B</text>
<text x="243.1" y="158.2">22</text>
<text x="68.4" y="165.8">+24</text>
<text x="211.9" y="163.3">21</text>
<text x="301.8" y="163.3">1</text>
<text x="319.3" y="163.3">2</text>
<text x="69.8" y="170.9">0V</text>
<text x="131.3" y="170.9">M+</text>
<text x="200.2" y="170.9">1</text>
<text x="217.7" y="170.9">2</text>
<text x="243.1" y="168.4">24</text>
<text x="69" y="178.5">EXT</text>
<text x="68.9" y="183.6">RET</text>
<text x="131.3" y="181.1">M-</text>
<text x="200.2" y="181.1">1</text>
<text x="217.7" y="181.1">2</text>
<text x="149.4" y="198.9">1</text>
<text x="174.5" y="198.9">2</text>
<text x="190" y="198.9">1</text>
<text x="207.5" y="198.9">2</text>
<text x="251.1" y="201.4">A</text>
<text x="314.6" y="201.4">A</text>
<text x="58" y="209">1</text>
<text x="75.4" y="209">2</text>
<text x="108.8" y="209">1</text>
<text x="126.2" y="209">2</text>
<text x="251" y="209">B</text>
<text x="314.5" y="209">B</text>
<text x="149.4" y="219.2">1</text>
<text x="174.5" y="219.2">2</text>
<text x="190" y="219.2">1</text>
<text x="207.5" y="219.2">2</text>
<text x="58" y="224.3">1</text>
<text x="75.4" y="224.3">2</text>
<text x="108.8" y="224.3">1</text>
<text x="126.2" y="224.3">2</text>
</g>
</svg>
